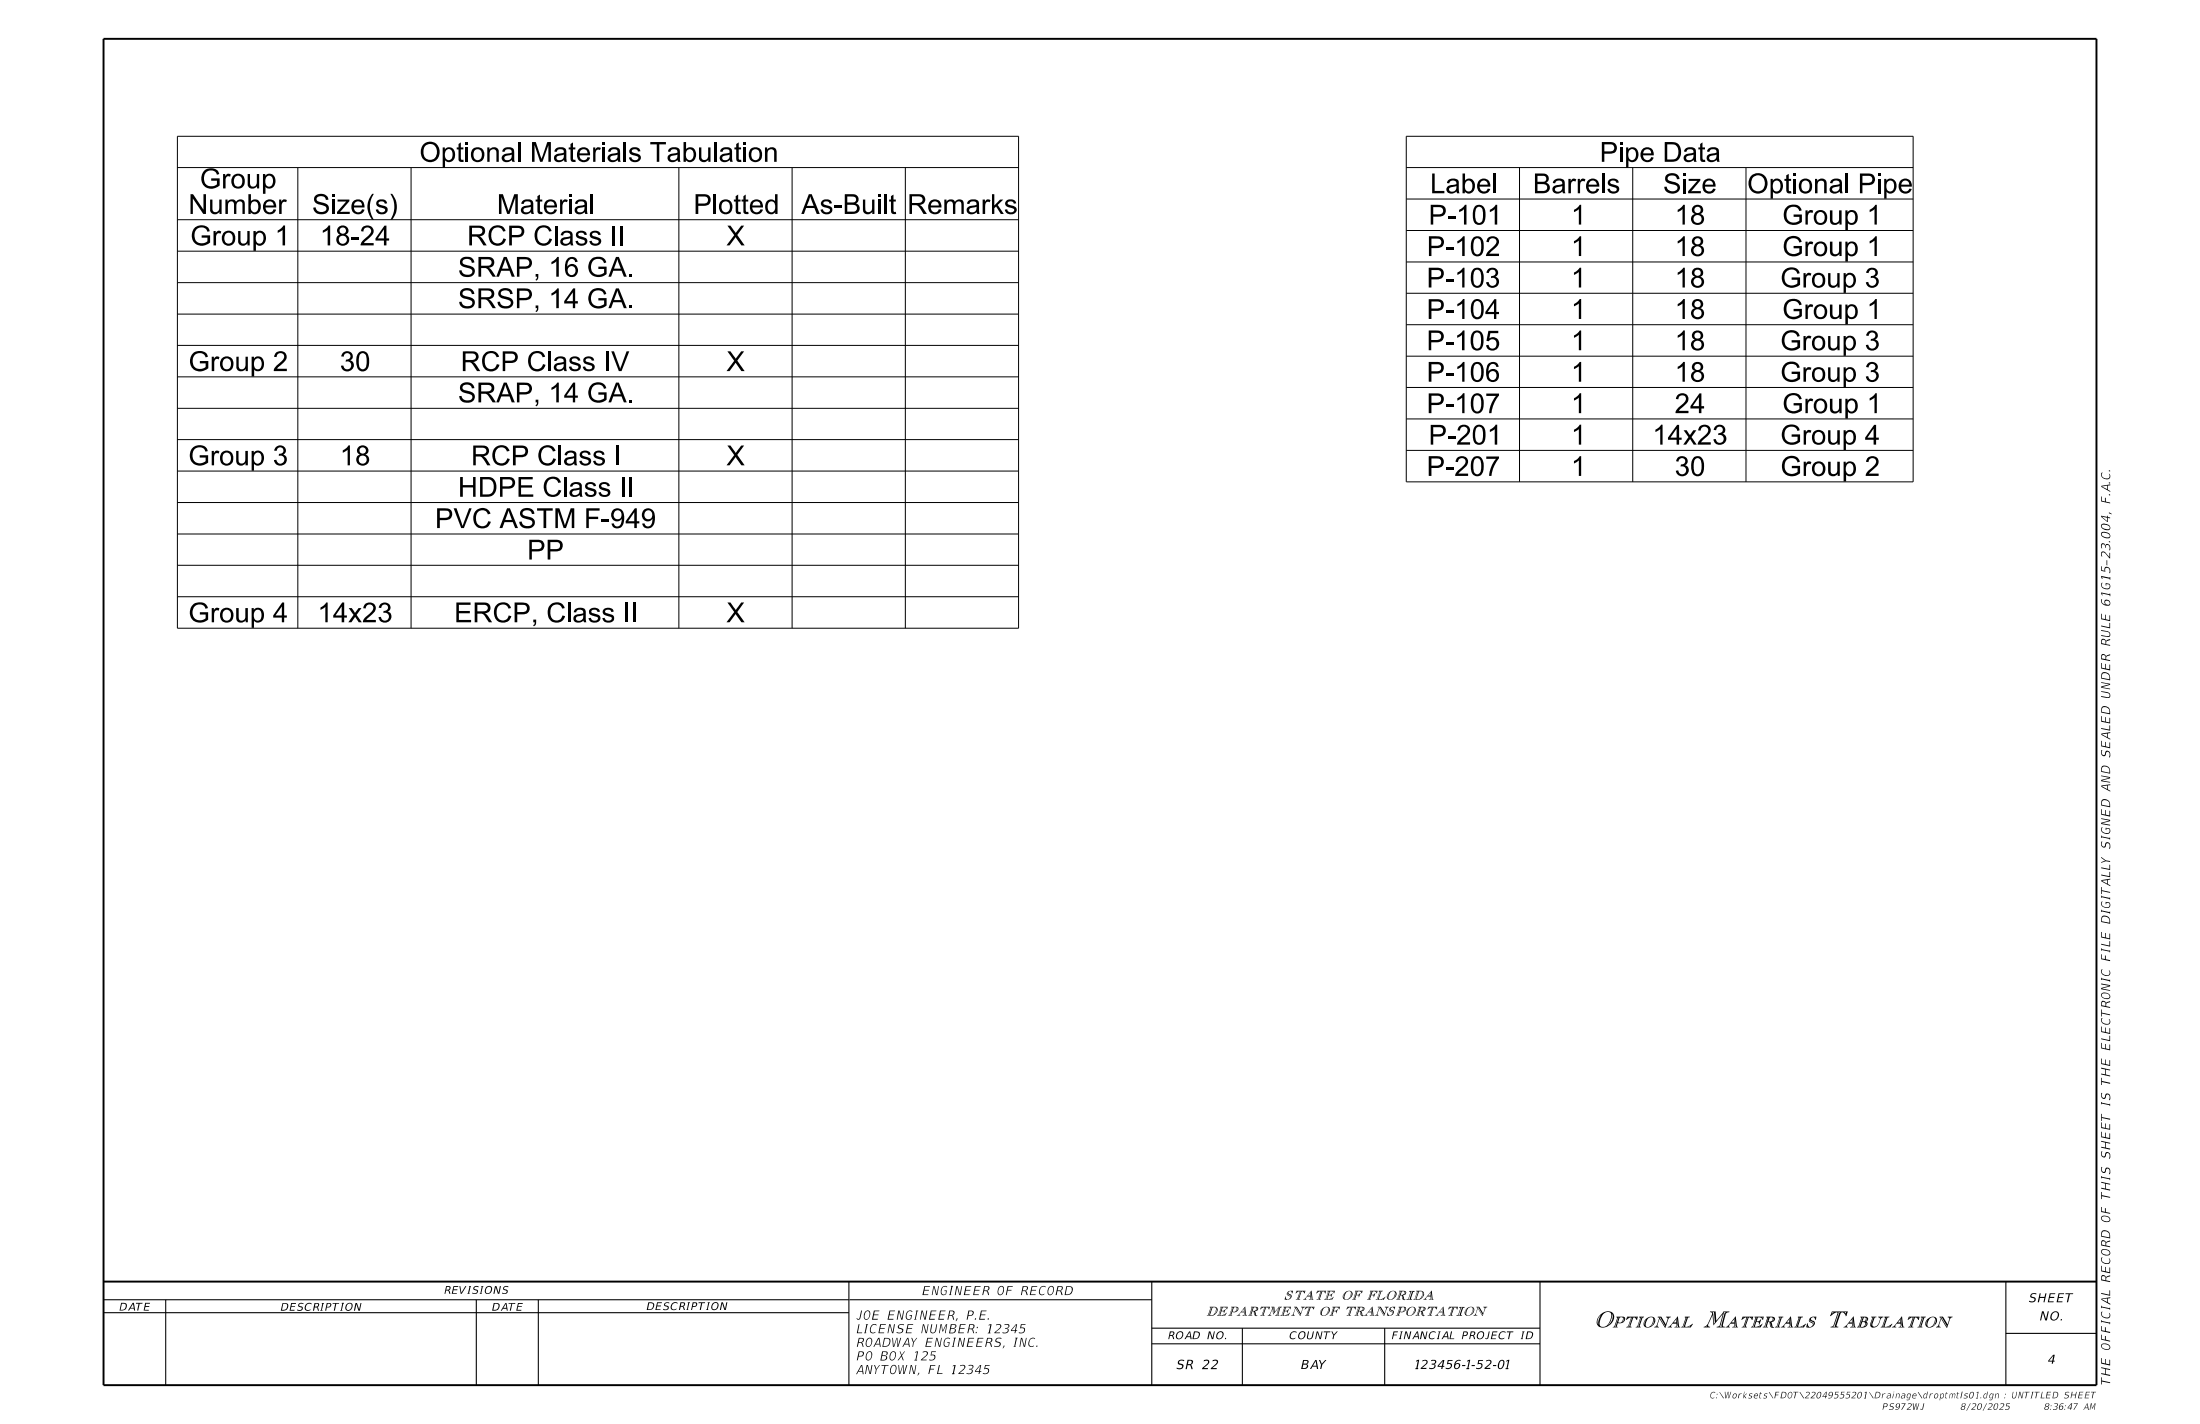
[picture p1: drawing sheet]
<svg xmlns="http://www.w3.org/2000/svg" width="432mm" height="279mm" viewBox="0 0 432 279" stroke-linecap="round" stroke-linejoin="round" font-family="sans-serif">
<path d="M20.3 7.6h391.2v264.2h-391.2zM20.3 251.5h391.2" fill="none" stroke="#000" stroke-width=".38"/>
<g fill="none" stroke="#000" stroke-width=".21">
<path d="M20.3 255h146.3M20.3 257.6h146.3M32.5 255v16.8M93.5 255v16.8M105.7 255v16.8M166.6 251.5v20.3M166.7 255h59.4M226.1 251.5v20.3M302.3 251.5v20.3M393.7 251.5v20.3M226.1 260.6h76.2M226.1 263.7h76.2"/>
<path d="M243.8 260.6v11.2M271.8 260.6v11.2M393.7 261.6h17.8"/>
</g>
<g fill="#fff">
<path d="M34.8 117.1h165.1v6.2h-165.1z"/>
<path d="M34.8 110.9h165.1v6.2h-165.1z"/>
<path d="M34.8 104.8h165.1v6.1h-165.1z"/>
<path d="M34.8 98.6h165.1v6.2h-165.1z"/>
<path d="M34.8 92.4h165.1v6.2h-165.1z"/>
<path d="M34.8 86.3h165.1v6.1h-165.1z"/>
<path d="M34.8 80.1h165.1v6.2h-165.1z"/>
<path d="M34.8 73.9h165.1v6.2h-165.1z"/>
<path d="M34.8 67.8h165.1v6.1h-165.1z"/>
<path d="M34.8 61.6h165.1v6.2h-165.1z"/>
<path d="M34.8 55.5h165.1v6.1h-165.1z"/>
<path d="M34.8 49.3h165.1v6.2h-165.1z"/>
<path d="M34.8 43.1h165.1v6.2h-165.1z"/>
<path d="M34.8 32.9h165.1v10.2h-165.1z"/>
<path d="M34.8 26.7h165.1v6.2h-165.1z"/>
</g>
<g fill="none" stroke="#000" stroke-width=".2">
<path d="M34.8 26.7h165.1v96.6h-165.1zM34.8 32.9h165.1M58.5 32.9v90.4M80.7 32.9v90.4M133.2 32.9v90.4M155.5 32.9v90.4M177.7 32.9v90.4M34.8 55.5h165.1M34.8 49.3h165.1M34.8 43.1h165.1M34.8 73.9h165.1M34.8 67.8h165.1"/>
<path d="M34.8 61.6h165.1M34.8 98.6h165.1M34.8 92.4h165.1M34.8 86.3h165.1M34.8 80.1h165.1M34.8 117.1h165.1M34.8 110.9h165.1M34.8 104.8h165.1"/>
</g>
<g fill="#fff">
<path d="M276 88.4h99.5v6.1h-99.5z"/>
<path d="M276 82.2h99.5v6.2h-99.5z"/>
<path d="M276 76h99.5v6.2h-99.5z"/>
<path d="M276 69.9h99.5v6.1h-99.5z"/>
<path d="M276 63.7h99.5v6.2h-99.5z"/>
<path d="M276 57.5h99.5v6.2h-99.5z"/>
<path d="M276 51.4h99.5v6.1h-99.5z"/>
<path d="M276 45.2h99.5v6.2h-99.5z"/>
<path d="M276 39.1h99.5v6.1h-99.5z"/>
<path d="M276 32.9h99.5v6.2h-99.5z"/>
<path d="M276 26.7h99.5v6.2h-99.5z"/>
</g>
<g fill="none" stroke="#000" stroke-width=".2">
<path d="M276 26.7h99.5v67.8h-99.5zM276 39.1h99.5M276 32.9h99.5M298.2 32.9v61.6M320.5 32.9v61.6M342.7 32.9v61.6M276 57.5h99.5M276 51.4h99.5M276 45.2h99.5M276 76h99.5M276 69.9h99.5M276 63.7h99.5"/>
<path d="M276 88.4h99.5M276 82.2h99.5"/>
</g>
<g fill="#000">
<path d="M412.5 92.7h.2a.72 .72 0 0 0 0 .9 .72 .72 0 0 0 .9 .3 .51 .51 0 0 0 .5-.4 .51 .51 0 0 0-.2-.5 .61 .61 0 0 1 .2 .8 .61 .61 0 0 1-.8 .2 .82 .82 0 0 1-.8-.4 .82 .82 0 0 1 0-.9z" fill-rule="evenodd"/>
<path d="M412.5 104.5a.94 .94 0 0 0 1.2 1.1 .58 .58 0 0 0 .5-.6 .58 .58 0 0 0-.6-.5l-.7-.1zM412.6 104.6a1.19 1.19 0 0 1 1.5 .6 1 1 0 0 1-1.6-.4z" fill-rule="evenodd"/>
<path d="M412.5 102.9a.94 .94 0 0 0 1.2 1.1 .59 .59 0 0 0 .5-.6 .59 .59 0 0 0-.6-.5l-.7-.2zM412.6 103a1.25 1.25 0 0 1 1.5 .5 .8 .8 0 0 1-1.2 .2l-.4-.3z" fill-rule="evenodd"/>
<path d="M412.4 117.5a1.06 1.06 0 0 0 .5 1.2 1.06 1.06 0 0 0 1.3-.1 .67 .67 0 0 0-.3-.8 .67 .67 0 0 0-.8 .1v.5l.2 .2a.71 .71 0 0 1-.7-.3 .71 .71 0 0 1 0-.7zM413.3 117.9a.46 .46 0 0 1 .6 .1 .46 .46 0 0 1-.1 .7 .5 .5 0 0 1-.5-.3 .5 .5 0 0 1 0-.5z" fill-rule="evenodd"/>
<path d="M412.5 106.7a.46 .46 0 0 1 .5 0 .46 .46 0 0 1 .2 .4 .54 .54 0 0 1 .7-.3 .54 .54 0 0 1 .3 .7l-.1 .5h-.2a.57 .57 0 0 0 .1-.7 .57 .57 0 0 0-.6-.3l-.1 .5h-.1a.43 .43 0 0 0-.1-.6 .43 .43 0 0 0-.5 0l-.1 .2 .1 .5a.64 .64 0 0 1-.1-.9z" fill-rule="evenodd"/>
<path d="M412.5 114.4h.2a.62 .62 0 0 0-.1 .7 .62 .62 0 0 0 .7 .3 .5 .5 0 0 0 .6 0 .5 .5 0 0 0 0-.7l-.5-.1v.3h-.1v-.5l.7 .1a.65 .65 0 0 1 .1 .9 .65 .65 0 0 1-.8 .2 .85 .85 0 0 1-.8-1.2z" fill-rule="evenodd"/>
<path d="M412.5 108.3a.71 .71 0 0 1 1 .4l.5 .6v-.9l.2 .1v1.1l-.9-.9a.43 .43 0 0 0-.6-.3 .43 .43 0 0 0-.1 .7v.1a.68 .68 0 0 1-.1-.9z" fill-rule="evenodd"/>
<path d="M412.5 147.1l.1 .1a.53 .53 0 0 0-.1 .6 .53 .53 0 0 0 .5 .3l.2-.3a.51 .51 0 0 1 .5-.5 .51 .51 0 0 1 .5 .6l-.1 .7h-.2a.62 .62 0 0 0 .2-.7 .62 .62 0 0 0-.6-.4l-.1 .2a.51 .51 0 0 1-.1 .5 .51 .51 0 0 1-.6 .1 .9 .9 0 0 1-.2-1.2z" fill-rule="evenodd"/>
<path d="M412.5 165.1h.1a.53 .53 0 0 0-.1 .7 .53 .53 0 0 0 .5 .3l.1-.1a.57 .57 0 0 1 .6-.8 .57 .57 0 0 1 .5 .8l-.1 .5h-.2a.61 .61 0 0 0 .2-.6 .61 .61 0 0 0-.6-.4l-.2 .3a.51 .51 0 0 1-.6 .5 .51 .51 0 0 1-.3-.7z" fill-rule="evenodd"/>
<path d="M412.5 177l.2-.1a.64 .64 0 0 0-.1 .7 .64 .64 0 0 0 .7 .4 .52 .52 0 0 0 .7-.1 .52 .52 0 0 0-.1-.7l-.5-.1v.3h-.1v-.4l.7 .1a.65 .65 0 0 1 .1 .8 .65 .65 0 0 1-.8 .2 .82 .82 0 0 1-.8-1.1z" fill-rule="evenodd"/>
<path d="M412.5 162.3h.2a.71 .71 0 0 0 0 .9 .71 .71 0 0 0 .9 .2 .46 .46 0 0 0 .4-.2 .46 .46 0 0 0-.1-.5l-.5-.1v.3l-.1-.1v-.4l.7 .1a.65 .65 0 0 1 .1 .9 .65 .65 0 0 1-.8 .2 .79 .79 0 0 1-.8-.4 .79 .79 0 0 1 0-.9z" fill-rule="evenodd"/>
<path d="M412.5 194.9a.87 .87 0 0 0 1.1 1.1 .61 .61 0 0 0 .6-.6 .61 .61 0 0 0-.7-.6l-.6-.1zM412.6 195.1a1.01 1.01 0 0 1 1.5 .4 .89 .89 0 0 1-1.4 .2l-.2-.3z" fill-rule="evenodd"/>
<path d="M412.5 199.8h.2a.68 .68 0 0 0-.1 .8 .68 .68 0 0 0 .8 .3 .53 .53 0 0 0 .6-.3 .53 .53 0 0 0-.1-.6 .62 .62 0 0 1 .2 .8 .62 .62 0 0 1-.8 .2 .89 .89 0 0 1-.8-1.2z" fill-rule="evenodd"/>
<path d="M412.5 190.3l.2-.1a.74 .74 0 0 0 0 .9 .74 .74 0 0 0 .9 .2 .53 .53 0 0 0 .5-.3 .53 .53 0 0 0-.2-.6 .62 .62 0 0 1 .2 .8 .62 .62 0 0 1-.8 .3 .89 .89 0 0 1-.8-1.2z" fill-rule="evenodd"/>
<path d="M412.5 214.4l.1 .1a.52 .52 0 0 0-.1 .6 .52 .52 0 0 0 .5 .3l.2-.3a.54 .54 0 0 1 .6-.5 .54 .54 0 0 1 .4 .7l-.1 .6-.2-.1a.62 .62 0 0 0 .2-.6 .62 .62 0 0 0-.6-.4l-.1 .1a.52 .52 0 0 1-.1 .6 .52 .52 0 0 1-.6 .1 .89 .89 0 0 1-.2-1.2z" fill-rule="evenodd"/>
<path d="M412.5 238.7a.85 .85 0 0 0 .2 .9 .85 .85 0 0 0 .9 .2 .6 .6 0 0 0 .6-.6 .6 .6 0 0 0-.7-.6l-.5-.1zM412.6 238.8a1.05 1.05 0 0 1 1.5 .5 .91 .91 0 0 1-1.6-.3z" fill-rule="evenodd"/>
<path d="M412.5 229h.1a.52 .52 0 0 0-.1 .6 .52 .52 0 0 0 .5 .3l.2-.2a.54 .54 0 0 1 .6-.6 .54 .54 0 0 1 .4 .8l-.1 .5h-.2a.62 .62 0 0 0 .2-.7 .62 .62 0 0 0-.6-.4l-.1 .1a.55 .55 0 0 1-.5 .8 .55 .55 0 0 1-.5-.8z" fill-rule="evenodd"/>
<path d="M412.5 225.9h.1a.53 .53 0 0 0-.1 .6 .53 .53 0 0 0 .5 .4l.2-.3a.55 .55 0 0 1 .6-.6 .55 .55 0 0 1 .4 .8l-.1 .6-.2-.1a.62 .62 0 0 0 .2-.6 .62 .62 0 0 0-.6-.4l-.2 .3a.49 .49 0 0 1-.4 .5 .49 .49 0 0 1-.5-.5z" fill-rule="evenodd"/>
<path d="M169.8 257.4a1.22 1.22 0 0 0 .1 1.5 1.06 1.06 0 0 0 .8-.7 1.06 1.06 0 0 0-.2-1.1h-.4zM170 257.3a.47 .47 0 0 1 .6 .2 .47 .47 0 0 1 0 .5 .56 .56 0 0 1-.2 .7 .56 .56 0 0 1-.7-.1l.1-.8z" fill-rule="evenodd"/>
<path d="M171.1 260a.51 .51 0 0 1 .5-.3 .51 .51 0 0 1 .4 .4 .74 .74 0 0 0-.9 0 .74 .74 0 0 0-.2 .8 .53 .53 0 0 0 .3 .6 .53 .53 0 0 0 .6-.2 .62 .62 0 0 1-.8 .2 .62 .62 0 0 1-.3-.8z" fill-rule="evenodd"/>
<path d="M176.4 260l.6-.2 .4 .1v.1a.54 .54 0 0 0-.6-.1 .54 .54 0 0 0-.3 .6 .7 .7 0 0 1 .8 .6 .93 .93 0 0 1-1.3 .4v-.2a.63 .63 0 0 0 .7 .2 .63 .63 0 0 0 .4-.5l-.3-.2a.44 .44 0 0 1-.5-.2 .44 .44 0 0 1 .1-.6z" fill-rule="evenodd"/>
<path d="M178.1 257.4l.5-.3 .5 .2-.1 .2a.64 .64 0 0 0-.7-.2 .64 .64 0 0 0-.4 .7 .52 .52 0 0 0 .1 .7 .52 .52 0 0 0 .7 0l.1-.5h-.3v-.2h.5l-.1 .8a.65 .65 0 0 1-.9 .1 .65 .65 0 0 1-.2-.9z" fill-rule="evenodd"/>
<path d="M289.8 256.4l.2 .2-.4 1.2-.4 .4h.7l-.2-.2v-.3l.4-1 .9 1.5 .5-1.5 .4-.3h-.8l.3 .4-.3 .9-.8-1.3zM289.5 258l.1 .1h-.1zM291.4 256.5h.2l-.1 .1zM290 256.5h.2l.8 1.6z" fill-rule="evenodd"/>
<path d="M412.5 245.3a.85 .85 0 0 0 .2 .8 .85 .85 0 0 0 .9 .2 .6 .6 0 0 0 .6-.6 .6 .6 0 0 0-.7-.5l-.7-.1zM412.6 245.4a1.03 1.03 0 0 1 1.5 .5 .91 .91 0 0 1-1.6-.3z" fill-rule="evenodd"/>
<path d="M412.5 257.4h.2a.68 .68 0 0 0-.1 .8 .68 .68 0 0 0 .8 .3 .52 .52 0 0 0 .6-.3 .52 .52 0 0 0-.1-.6 .61 .61 0 0 1 .2 .8 .61 .61 0 0 1-.8 .3 .88 .88 0 0 1-.8-1.3z" fill-rule="evenodd"/>
<path d="M412.5 246.8l.2-.1a.68 .68 0 0 0-.1 .9 .68 .68 0 0 0 .8 .2 .53 .53 0 0 0 .6-.2 .53 .53 0 0 0-.1-.7 .62 .62 0 0 1 .2 .9 .62 .62 0 0 1-.8 .2 .88 .88 0 0 1-.8-1.2z" fill-rule="evenodd"/>
<path d="M170.2 265.4a.96 .96 0 0 0 .2 1.5 1 1 0 0 0 .8-.8 1 1 0 0 0-.5-1zM170.4 265.3a.47 .47 0 0 1 .6 .2 .47 .47 0 0 1 0 .5 .52 .52 0 0 1-.2 .7 .52 .52 0 0 1-.7-.2v-.7z" fill-rule="evenodd"/>
<path d="M174.9 265.4a1.18 1.18 0 0 0 0 1.5 1.03 1.03 0 0 0 .9-.7 1.03 1.03 0 0 0-.3-1.1h-.3zM175.1 265.3a.47 .47 0 0 1 .5 .2 .47 .47 0 0 1 .1 .5 .52 .52 0 0 1-.3 .7 .52 .52 0 0 1-.7-.2l.1-.7z" fill-rule="evenodd"/>
<path d="M181.1 265.2a.59 .59 0 0 1 .6-.1 .59 .59 0 0 1 .4 .5l-.1 .3-1 .9h.9v.1h-1.2l.9-.8a.43 .43 0 0 0 .3-.7 .43 .43 0 0 0-.7-.1l-.1 .1z" fill-rule="evenodd"/>
<path d="M195.5 259.9a.61 .61 0 0 1 .6-.1 .61 .61 0 0 1 .4 .5l-.2 .4-.9 .7h.9v.2h-1.1v-.2l.8-.7a.43 .43 0 0 0 .3-.6 .43 .43 0 0 0-.7-.1l-.1 .1z" fill-rule="evenodd"/>
<path d="M197.2 259.9l.1-.1a.49 .49 0 0 1 .6 0 .49 .49 0 0 1 .2 .5l-.5 .3a.5 .5 0 0 1 .4 .6 .5 .5 0 0 1-.6 .4l-.7-.1 .1-.1a.57 .57 0 0 0 .7 .1 .57 .57 0 0 0 .2-.7l-.5-.1 .1-.1a.42 .42 0 0 0 .5-.1 .42 .42 0 0 0 .1-.5h-.8z" fill-rule="evenodd"/>
<path d="M342.3 273v.9l.6-.5-.5 .5 .4 .5-.5-.5-.1 .5h-.1z" fill-rule="evenodd"/>
<path d="M371.7 273l.1 .2z" fill-rule="evenodd"/>
<path d="M377.6 273.5a.44 .44 0 0 0-.2 .5 .44 .44 0 0 0 .5 .4l.2-.3-.1 .3h.1l.3-1.3h-.1l-.1 .5-.2-.2zM377.7 273.6a.26 .26 0 0 1 .4 0 .26 .26 0 0 1 0 .3l-.1 .3a.24 .24 0 0 1-.3 0 .24 .24 0 0 1-.1-.3z" fill-rule="evenodd"/>
<path d="M385.1 273h.1l-.3 1.4h-.1z" fill-rule="evenodd"/>
<path d="M389.5 273.5a.47 .47 0 0 0-.2 .5 .47 .47 0 0 0 .3 .4l.3-.3v.3l.3-1.3h-.1l-.1 .5-.2-.2zM389.5 273.6a.24 .24 0 0 1 .4 0 .24 .24 0 0 1 0 .3v.2a.26 .26 0 0 1-.4 .2 .26 .26 0 0 1-.1-.4z" fill-rule="evenodd"/>
<path d="M412.5 263.8a.87 .87 0 0 0 1.1 1.1 .6 .6 0 0 0 .6-.6 .6 .6 0 0 0-.7-.6l-.6-.1zM412.6 263.9a1.08 1.08 0 0 1 1.5 .4 .89 .89 0 0 1-1.6-.2z" fill-rule="evenodd"/>
</g>
<g font-size="3.9">
<text x="82.3" y="31.8">Optional Materials Tabulation</text>
<text x="314" y="31.8">Pipe Data</text>
<text x="37" y="42">Number</text>
<text x="39.2" y="37">Group</text>
<text x="61.2" y="42">Size(s)</text>
<text x="97.5" y="42">Material</text>
<text x="136.1" y="42">Plotted</text>
<text x="157.3" y="42">As-Built</text>
<text x="178.1" y="42">Remarks</text>
<text x="280.7" y="37.9">Label</text>
<text x="300.9" y="37.9">Barrels</text>
<text x="326.4" y="37.9">Size</text>
<text x="342.9" y="37.9">Optional Pipe</text>
<text x="280.4" y="44.1">P-101</text>
<text x="308.3" y="44.1">1</text>
<text x="328.7" y="44.1">18</text>
<text x="349.8" y="44.1">Group 1</text>
<text x="37.3" y="48.1">Group 1</text>
<text x="62.8" y="48.1">18-24</text>
<text x="91.7" y="48.1">RCP Class II</text>
<text x="142.6" y="48.1">X</text>
<text x="280" y="50.2">P-102</text>
<text x="308.3" y="50.2">1</text>
<text x="328.7" y="50.2">18</text>
<text x="349.8" y="50.2">Group 1</text>
<text x="89.9" y="54.3">SRAP, 16 GA.</text>
<text x="280" y="56.4">P-103</text>
<text x="308.3" y="56.4">1</text>
<text x="328.7" y="56.4">18</text>
<text x="349.4" y="56.4">Group 3</text>
<text x="89.9" y="60.5">SRSP, 14 GA.</text>
<text x="280" y="62.6">P-104</text>
<text x="308.3" y="62.6">1</text>
<text x="328.7" y="62.6">18</text>
<text x="349.8" y="62.6">Group 1</text>
<text x="280" y="68.7">P-105</text>
<text x="308.3" y="68.7">1</text>
<text x="328.7" y="68.7">18</text>
<text x="349.4" y="68.7">Group 3</text>
<text x="37" y="72.8">Group 2</text>
<text x="66.7" y="72.8">30</text>
<text x="90.4" y="72.8">RCP Class IV</text>
<text x="142.6" y="72.8">X</text>
<text x="280" y="74.9">P-106</text>
<text x="308.3" y="74.9">1</text>
<text x="328.7" y="74.9">18</text>
<text x="349.4" y="74.9">Group 3</text>
<text x="89.9" y="79">SRAP, 14 GA.</text>
<text x="280" y="81.1">P-107</text>
<text x="308.3" y="81.1">1</text>
<text x="328.7" y="81.1">24</text>
<text x="349.8" y="81.1">Group 1</text>
<text x="280.4" y="87.2">P-201</text>
<text x="308.3" y="87.2">1</text>
<text x="324.3" y="87.2">14x23</text>
<text x="349.4" y="87.2">Group 4</text>
<text x="37" y="91.3">Group 3</text>
<text x="66.7" y="91.3">18</text>
<text x="92.4" y="91.3">RCP Class I</text>
<text x="142.6" y="91.3">X</text>
<text x="280" y="93.4">P-207</text>
<text x="308.3" y="93.4">1</text>
<text x="328.7" y="93.4">30</text>
<text x="349.4" y="93.4">Group 2</text>
<text x="89.9" y="97.5">HDPE Class II</text>
<text x="85.4" y="103.6">PVC ASTM F-949</text>
<text x="103.5" y="109.8">PP</text>
<text x="37" y="122.1">Group 4</text>
<text x="62.3" y="122.1">14x23</text>
<text x="89.1" y="122.1">ERCP, Class II</text>
<text x="142.6" y="122.1">X</text>
</g>
<text font-size="3.2" x="312.7" y="260.4">Optional Materials Tabulation</text>
<g font-size="1.8">
<text x="180.9" y="254.1">ENGINEER OF RECORD</text>
<text x="252" y="255">STATE OF FLORIDA</text>
<text x="398.1" y="255.5">SHEET</text>
<text x="168" y="261.6">LICENSE NUMBER:12345</text>
<text x="168" y="259">JOE ENGINEER, P.E.</text>
<text x="236.7" y="258.2">DEPARTMENT OF TRANSPORTATION</text>
<text x="400.3" y="259.1">NO.</text>
<text x="168" y="269.6">ANYTOWN, FL 12345</text>
<text x="168" y="267">PO BOX 125</text>
<text x="168" y="264.3">ROADWAY ENGINEERS, INC.</text>
<text x="230.8" y="268.6">SR 22</text>
<text x="255.3" y="268.6">BAY</text>
<text x="277.8" y="268.6">123456-1-52-01</text>
<text x="401.9" y="267.6">4</text>
<text x="414.2" y="271.8" transform="rotate(-90 414.2 271.8)">THE OFFICIAL RECORD OF THIS SHEET IS THE ELECTRONIC FILE DIGITALLY SIGNED AND SEALED UNDER RULE 61G15-23.004, F.A.C.</text>
</g>
<g font-size="1.5">
<text x="23.3" y="257.2">DATE</text>
<text x="55" y="257.2">DESCRIPTION</text>
<text x="87.1" y="253.9">REVISIONS</text>
<text x="96.5" y="257.2">DATE</text>
<text x="126.8" y="257.1">DESCRIPTION</text>
<text x="229.2" y="262.8">ROAD NO.</text>
<text x="253" y="262.8">COUNTY</text>
<text x="273.1" y="262.8">FINANCIAL PROJECT ID</text>
</g>
<g font-size="1.3">
<text x="335.6" y="274.4">C:\Worksets\FDOT\22049555201\Drainage\droptmtls01.dgn : UNTITLED SHEET</text>
<text x="369.4" y="276.6">PS972WJ</text>
<text x="384.8" y="276.6">8/20/2025</text>
<text x="401.2" y="276.6">8:36:47 AM</text>
</g>
</svg>
